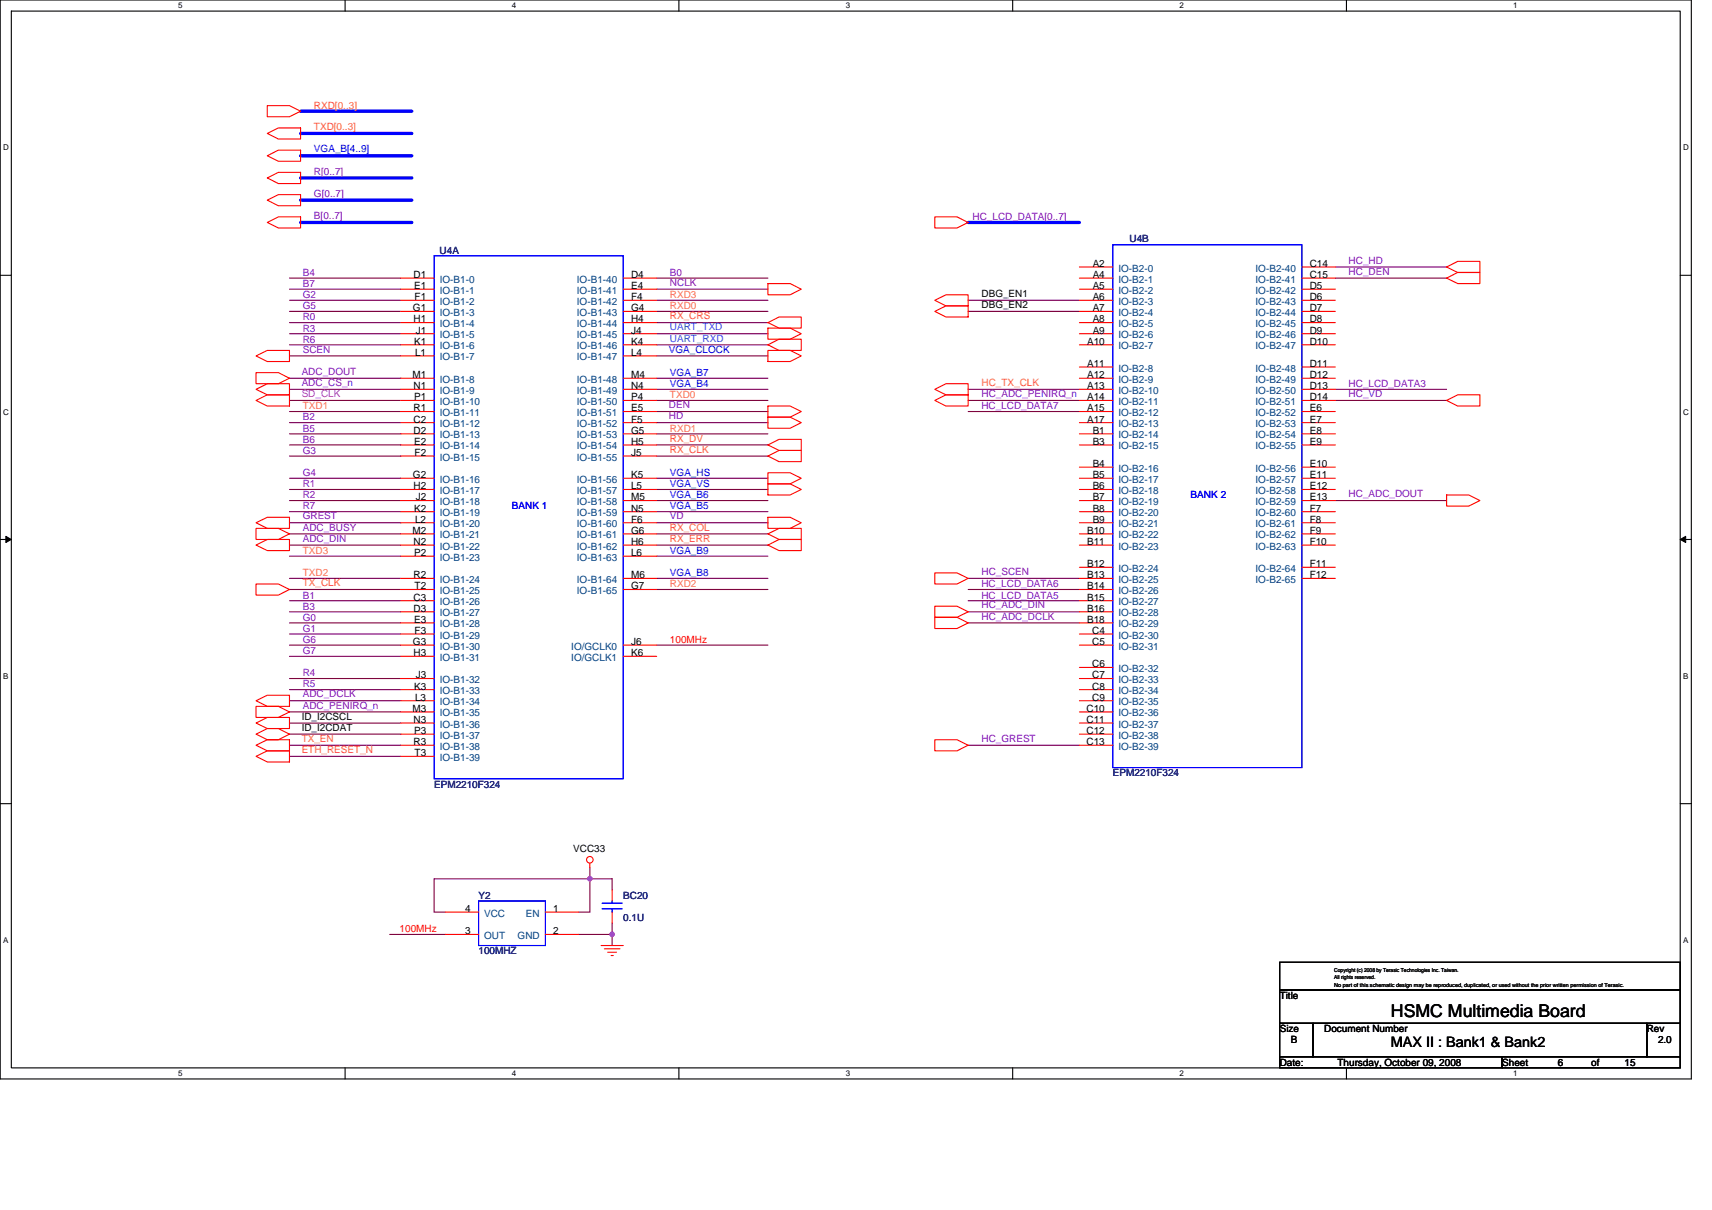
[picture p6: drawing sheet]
<svg xmlns="http://www.w3.org/2000/svg" width="297mm" height="210mm" viewBox="0 0 297 210" stroke-linecap="round" stroke-linejoin="round" font-family="sans-serif">
<path d="M0 0h293.5v187.2h-293.5zM2 1.9h289.5v183.4h-289.5z" fill="none" stroke="#000" stroke-width=".19"/>
<g fill="#fff">
<path d="M30.9 .2h.8v1.6h-.8z"/>
<path d="M30.9 185.5h.8v1.6h-.8z"/>
</g>
<path d="M59.9 0v1.9M59.9 185.3v1.9" fill="none" stroke="#000" stroke-width=".19"/>
<g fill="#fff">
<path d="M88.8 .2h.8v1.6h-.8z"/>
<path d="M88.8 185.5h.8v1.6h-.8z"/>
</g>
<path d="M117.8 0v1.9M117.8 185.3v1.9" fill="none" stroke="#000" stroke-width=".19"/>
<g fill="#fff">
<path d="M146.7 .2h.8v1.6h-.8z"/>
<path d="M146.7 185.5h.8v1.6h-.8z"/>
</g>
<path d="M175.7 0v1.9M175.7 185.3v1.9" fill="none" stroke="#000" stroke-width=".19"/>
<g fill="#fff">
<path d="M204.7 .2h.7v1.6h-.7z"/>
<path d="M204.7 185.5h.7v1.6h-.7z"/>
</g>
<path d="M233.6 0v1.9M233.6 185.3v1.9" fill="none" stroke="#000" stroke-width=".19"/>
<g fill="#fff">
<path d="M262.6 .2h.7v1.6h-.7z"/>
<path d="M262.6 185.5h.7v1.6h-.7z"/>
<path d="M.5 24.8h1v1.6h-1z"/>
<path d="M292 24.8h1v1.6h-1z"/>
<path d="M.5 70.7h1v1.5h-1z"/>
<path d="M292 70.7h1v1.5h-1z"/>
</g>
<path d="M0 47.8h2M291.5 47.8h2" fill="none" stroke="#000" stroke-width=".19"/>
<g fill="#fff">
<path d="M.5 116.5h.9v1.6h-.9z"/>
<path d="M292 116.5h.9v1.6h-.9z"/>
</g>
<path d="M0 93.6h2M291.5 93.6h2" fill="none" stroke="#000" stroke-width=".19"/>
<path d="M1 93.1l1 .5-1 .5zM291.5 93.6l1-.5v1z" fill="#000" stroke="#000" stroke-width=".17"/>
<g fill="#fff">
<path d="M.5 162.4h.9v1.5h-.9z"/>
<path d="M292 162.4h.9v1.5h-.9z"/>
</g>
<path d="M0 139.5h2M291.5 139.5h2M222 167h69.5v4.8h-69.5zM222 171.8h69.5v5.8h-69.5zM222 177.6h5.8v5.8h-5.8zM227.8 177.6h57.9v5.8h-57.9zM285.7 177.6h5.8v5.8h-5.8zM222 183.4h38.6v1.9h-38.6zM260.6 183.4h30.9v1.9h-30.9z" fill="none" stroke="#000" stroke-width=".19"/>
<path d="M52.2 19.3h19.3M52.2 30.9h19.3M52.2 34.7h19.3M52.2 38.6h19.3M52.2 23.2h19.3M52.2 27h19.3M168 38.6h19.3" fill="none" stroke="#00f" stroke-width=".57"/>
<g fill="none" stroke="#800040" stroke-width=".19">
<path d="M50.2 50.2h19.3M50.2 48.3h19.3M50.2 52.1h19.3M50.2 54h19.3M50.2 56h19.3M50.2 57.9h19.3M50.2 59.8h19.3M113.9 50.2h19.3M113.9 48.3h19.3M113.9 57.9h19.3M113.9 59.8h19.3M113.9 52.1h19.3"/>
<path d="M113.9 54h19.3M113.9 56h19.3M168 52.1h19.3M168 54h19.3M231.7 48.3h19.3M231.7 46.3h19.3M50.2 73.3h19.3M50.2 75.3h19.3M50.2 77.2h19.3M50.2 79.1h19.3M50.2 61.8h19.3M50.2 65.6h19.3"/>
<path d="M50.2 67.6h19.3M50.2 69.5h19.3M50.2 71.4h19.3M113.9 77.2h19.3M113.9 73.3h19.3M113.9 71.4h19.3M113.9 65.6h19.3M113.9 67.6h19.3M113.9 69.5h19.3M113.9 61.8h19.3M113.9 75.3h19.3M113.9 79.1h19.3"/>
<path d="M168 67.6h19.3M168 69.5h19.3M168 71.4h19.3M231.7 67.6h19.3M231.7 69.5h19.3M50.2 86.9h19.3M50.2 90.7h19.3M50.2 88.8h19.3M50.2 83h19.3M50.2 84.9h19.3M50.2 92.6h19.3M50.2 94.6h19.3"/>
<path d="M50.2 96.5h19.3M113.9 84.9h19.3M113.9 90.7h19.3M113.9 86.9h19.3M113.9 88.8h19.3M113.9 94.6h19.3M113.9 83h19.3M113.9 96.5h19.3M113.9 92.6h19.3M231.7 86.9h19.3M50.2 112h19.3M50.2 110h19.3"/>
<path d="M50.2 104.2h19.3M50.2 106.2h19.3M50.2 108.1h19.3M50.2 113.9h19.3M50.2 117.8h19.3M50.2 119.7h19.3M50.2 100.4h19.3M50.2 102.3h19.3M113.9 112h19.3M113.9 100.4h19.3M113.9 102.3h19.3M168 106.2h19.3"/>
<path d="M168 108.1h19.3M168 100.4h19.3M168 102.3h19.3M168 104.2h19.3M50.2 121.6h19.3M50.2 123.5h19.3M50.2 125.5h19.3M50.2 127.4h19.3M50.2 129.3h19.3M50.2 131.3h19.3M168 129.3h19.3M102.3 150.6v1.9"/>
<path d="M102.3 152.5h-27v5.8h2M102.3 152.5v5.8h-1.9M102.3 152.5h3.9v1.9M67.6 162.2h9.7M100.4 162.2h5.8M106.2 162.2v1.9M106.2 160.2v2"/>
</g>
<g fill="#f0f" stroke="#f0f" stroke-width=".19">
<circle cx="106.2" cy="162.1" r=".38"/>
<circle cx="102.3" cy="152.5" r=".38"/>
</g>
<g fill="none" stroke="#f00" stroke-width=".19">
<path d="M46.4 18.3h3.8l2 1-2 1h-3.8zM46.4 30.9l1.9-1h3.9v2h-3.9zM46.4 34.7l1.9-.9h3.9v1.9h-3.9zM46.4 38.6l1.9-1h3.9v2h-3.9zM46.4 23.2l1.9-1h3.9v1.9h-3.9zM46.4 27l1.9-.9h3.9v1.9h-3.9zM162.2 37.6h3.8l2 1-2 1h-3.8zM69.5 48.3h5.8M69.5 59.8h5.8M69.5 50.2h5.8M69.5 52.1h5.8M69.5 54h5.8"/>
<path d="M69.5 56h5.8M69.5 57.9h5.8M108.1 48.3h5.8M108.1 59.8h5.8M108.1 50.2h5.8M108.1 52.1h5.8M108.1 54h5.8M108.1 56h5.8M108.1 57.9h5.8M133.2 49.2h3.9l1.9 1-1.9 1h-3.9zM133.2 59.8l2-.9h3.8v1.9h-3.8zM133.2 56.9h3.9l1.9 1-1.9 1h-3.9z"/>
<path d="M133.2 56l2-1h3.8v1.9h-3.8zM162.2 52.1l1.9-.9h3.9v1.9h-3.9zM162.2 54l1.9-.9h3.9v1.9h-3.9zM187.3 46.3h5.8M187.3 48.3h5.8M187.3 59.8h5.8M187.3 50.2h5.8M187.3 52.1h5.8M187.3 54h5.8M187.3 56h5.8M187.3 57.9h5.8M225.9 46.3h5.8"/>
<path d="M225.9 48.3h5.8M225.9 59.8h5.8M225.9 50.2h5.8M225.9 52.1h5.8M225.9 54h5.8M225.9 56h5.8M225.9 57.9h5.8M251 48.3l1.9-1h3.9v1.9h-3.9zM251 46.3l1.9-.9h3.9v1.9h-3.9zM44.4 61.8l2-1h3.8v1.9h-3.8zM44.4 64.7h3.9l1.9 .9-1.9 1h-3.9zM44.4 67.6l2-1h3.8v1.9h-3.8z"/>
<path d="M44.4 69.5l2-1h3.8v2h-3.8zM69.5 65.6h5.8M69.5 67.6h5.8M69.5 69.5h5.8M69.5 71.4h5.8M69.5 73.3h5.8M69.5 75.3h5.8M69.5 77.2h5.8M69.5 61.8h5.8M69.5 79.1h5.8M108.1 65.6h5.8M108.1 67.6h5.8"/>
<path d="M108.1 69.5h5.8M108.1 71.4h5.8M108.1 73.3h5.8M108.1 75.3h5.8M108.1 77.2h5.8M108.1 61.8h5.8M108.1 79.1h5.8M133.2 72.4h3.9l1.9 .9-1.9 1h-3.9zM133.2 70.5h3.9l1.9 .9-1.9 1h-3.9zM133.2 60.8h3.9l1.9 1-1.9 .9h-3.9zM133.2 77.2l2-1h3.8v2h-3.8zM133.2 79.1l2-.9h3.8v1.9h-3.8z"/>
<path d="M162.2 67.6l1.9-1h3.9v1.9h-3.9zM162.2 69.5l1.9-1h3.9v2h-3.9zM187.3 63.7h5.8M187.3 65.6h5.8M187.3 67.6h5.8M187.3 69.5h5.8M187.3 71.4h5.8M187.3 73.3h5.8M187.3 75.3h5.8M187.3 77.2h5.8M225.9 63.7h5.8M225.9 65.6h5.8"/>
<path d="M225.9 67.6h5.8M225.9 69.5h5.8M225.9 71.4h5.8M225.9 73.3h5.8M225.9 75.3h5.8M225.9 77.2h5.8M251 69.5l1.9-1h3.9v2h-3.9zM44.4 90.7l2-.9h3.8v1.9h-3.8zM44.4 91.7h3.9l1.9 .9-1.9 1h-3.9zM44.4 94.6l2-1h3.8v1.9h-3.8zM69.5 86.9h5.8M69.5 88.8h5.8"/>
<path d="M69.5 90.7h5.8M69.5 83h5.8M69.5 84.9h5.8M69.5 94.6h5.8M69.5 92.6h5.8M69.5 96.5h5.8M108.1 86.9h5.8M108.1 88.8h5.8M108.1 90.7h5.8M108.1 83h5.8M108.1 84.9h5.8M108.1 94.6h5.8"/>
<path d="M108.1 92.6h5.8M108.1 96.5h5.8M133.2 89.8h3.9l1.9 .9-1.9 1h-3.9zM133.2 82h3.9l1.9 1-1.9 1h-3.9zM133.2 84h3.9l1.9 .9-1.9 1h-3.9zM133.2 92.6l2-.9h3.8v1.9h-3.8zM133.2 94.6l2-1h3.8v1.9h-3.8zM162.2 99.4h3.8l2 1-2 .9h-3.8zM187.3 86.9h5.8M187.3 88.8h5.8M187.3 90.7h5.8M187.3 81.1h5.8"/>
<path d="M187.3 83h5.8M187.3 84.9h5.8M187.3 94.6h5.8M187.3 98.4h5.8M187.3 92.6h5.8M225.9 86.9h5.8M225.9 88.8h5.8M225.9 90.7h5.8M225.9 81.1h5.8M225.9 83h5.8M225.9 84.9h5.8M225.9 94.6h5.8"/>
<path d="M225.9 98.4h5.8M225.9 92.6h5.8M251 85.9h3.8l2 1-2 .9h-3.8zM44.4 101.3h3.9l1.9 1-1.9 1h-3.9zM69.5 110h5.8M69.5 112h5.8M69.5 117.8h5.8M69.5 119.7h5.8M69.5 100.4h5.8M69.5 102.3h5.8M69.5 104.2h5.8M69.5 106.2h5.8"/>
<path d="M69.5 108.1h5.8M69.5 113.9h5.8M108.1 112h5.8M108.1 100.4h5.8M108.1 102.3h5.8M108.1 113.9h5.8M162.2 105.2h3.8l2 1-2 .9h-3.8zM162.2 107.1h3.8l2 1-2 1h-3.8zM187.3 110h5.8M187.3 112h5.8M187.3 115.8h5.8M187.3 117.8h5.8"/>
<path d="M187.3 119.7h5.8M187.3 100.4h5.8M187.3 102.3h5.8M187.3 104.2h5.8M187.3 106.2h5.8M187.3 108.1h5.8M225.9 100.4h5.8M44.4 121.6l2-1h3.8v2h-3.8zM44.4 122.6h3.9l1.9 .9-1.9 1h-3.9zM44.4 125.5l2-1h3.8v1.9h-3.8zM44.4 127.4l2-1h1.9l1.9 1-1.9 1h-1.9zM44.4 129.3l2-.9h3.8v1.9h-3.8z"/>
<path d="M44.4 131.3l2-1h3.8v1.9h-3.8zM69.5 123.5h5.8M69.5 125.5h5.8M69.5 127.4h5.8M69.5 129.3h5.8M69.5 121.6h5.8M69.5 131.3h5.8M162.2 128.4h3.8l2 .9-2 1h-3.8zM187.3 123.5h5.8M187.3 125.5h5.8M187.3 127.4h5.8M187.3 129.3h5.8"/>
<path d="M187.3 121.6h5.8M77.3 158.3h5.7M94.6 158.3h5.8M102.3 149.8v.8M106.2 154.4v2M106.2 158.3v1.9M77.3 162.2h5.7M94.6 162.2h5.8M104.3 164.1h3.8M104.9 164.7h2.7M105.4 165.2h1.6M106 165.8h.4"/>
<circle cx="102.3" cy="149.2" r=".57"/>
</g>
<path d="M75.3 44.4h32.8v90.7h-32.8zM193.1 42.5h32.8v90.7h-32.8zM83 156.4h11.6v7.7h-11.6zM104.5 157.7h3.4M104.5 156.7h3.4M106.2 156.4v.3M106.2 157.7v.6" fill="none" stroke="#00f" stroke-width=".19"/>
<text font-size="3.1" x="241.3" y="176.5">HSMC Multimedia Board</text>
<text font-size="2.5" x="241.3" y="181.8">MAX II : Bank1 &amp; Bank2</text>
<g font-size="1.7" fill="#ff8000">
<text x="54.5" y="22.6">TXD[0..3]</text>
<text x="54.5" y="18.9">RXD[0..3]</text>
<text x="116.2" y="55.4">RX_CRS</text>
<text x="170.3" y="67">HC_TX_CLK</text>
<text x="116.2" y="76.6">RX_DV</text>
<text x="116.2" y="78.6">RX_CLK</text>
<text x="116.2" y="92.1">RX_COL</text>
<text x="116.2" y="94">RX_ERR</text>
<text x="52.5" y="101.7">TX_CLK</text>
<text x="52.3" y="128.8">TX_EN</text>
<text x="52.3" y="130.7">ETH_RESET_N</text>
</g>
<g font-size="1.7" fill="#00f">
<text x="54.5" y="26.4">VGA_B[4..9]</text>
<text x="116.1" y="61.2">VGA_CLOCK</text>
<text x="116.2" y="65.3">VGA_B7</text>
<text x="116.2" y="67.2">VGA_B4</text>
<text x="116.2" y="82.6">VGA_HS</text>
<text x="88.8" y="88.4">BANK 1</text>
<text x="116.2" y="86.5">VGA_B6</text>
<text x="116.2" y="88.4">VGA_B5</text>
<text x="116.2" y="84.5">VGA_VS</text>
<text x="206.6" y="86.5">BANK 2</text>
<text x="116.2" y="100">VGA_B8</text>
<text x="116.2" y="96.1">VGA_B9</text>
</g>
<g font-size="1.7" fill="#8000ff">
<text x="54.5" y="30.3">R[0..7]</text>
<text x="54.5" y="34.2">G[0..7]</text>
<text x="54.5" y="38">B[0..7]</text>
<text x="168.8" y="38.2">HC_LCD_DATA[0..7]</text>
<text x="52.5" y="47.9">B4</text>
<text x="116.2" y="47.9">B0</text>
<text x="234" y="47.7">HC_DEN</text>
<text x="234" y="45.7">HC_HD</text>
<text x="52.5" y="49.8">B7</text>
<text x="52.5" y="51.7">G2</text>
<text x="52.5" y="53.7">G5</text>
<text x="116.2" y="49.6">NCLK</text>
<text x="52.5" y="55.6">R0</text>
<text x="52.5" y="57.5">R3</text>
<text x="52.5" y="59.5">R6</text>
<text x="52.3" y="65">ADC_DOUT</text>
<text x="52.5" y="61.2">SCEN</text>
<text x="52.3" y="67">ADC_CS_n</text>
<text x="116.1" y="70.8">DEN</text>
<text x="170.3" y="71">HC_LCD_DATA7</text>
<text x="170.3" y="68.9">HC_ADC_PENIRQ_n</text>
<text x="234" y="67.2">HC_LCD_DATA3</text>
<text x="234" y="68.9">HC_VD</text>
<text x="52.5" y="73">B2</text>
<text x="52.5" y="74.9">B5</text>
<text x="52.5" y="76.8">B6</text>
<text x="116.1" y="72.8">HD</text>
<text x="52.5" y="82.6">G4</text>
<text x="52.5" y="78.8">G3</text>
<text x="52.5" y="86.5">R2</text>
<text x="52.5" y="88.4">R7</text>
<text x="52.5" y="84.6">R1</text>
<text x="234" y="86.3">HC_ADC_DOUT</text>
<text x="52.5" y="90.1">GREST</text>
<text x="52.5" y="92.1">ADC_BUSY</text>
<text x="52.5" y="94">ADC_DIN</text>
<text x="116.2" y="90.1">VD</text>
<text x="170.3" y="101.9">HC_LCD_DATA6</text>
<text x="170.3" y="99.8">HC_SCEN</text>
<text x="52.5" y="103.9">B1</text>
<text x="52.5" y="105.8">B3</text>
<text x="52.5" y="107.7">G0</text>
<text x="170.3" y="103.9">HC_LCD_DATA5</text>
<text x="170.3" y="105.6">HC_ADC_DIN</text>
<text x="170.3" y="107.5">HC_ADC_DCLK</text>
<text x="52.5" y="111.6">G6</text>
<text x="52.5" y="109.6">G1</text>
<text x="52.5" y="113.5">G7</text>
<text x="52.5" y="117.4">R4</text>
<text x="52.5" y="119.3">R5</text>
<text x="52.5" y="121">ADC_DCLK</text>
<text x="52.5" y="123">ADC_PENIRQ_n</text>
<text x="170.3" y="128.8">HC_GREST</text>
</g>
<g font-size="1.7" fill="#000080">
<text x="76.3" y="44">U4A</text>
<text x="196" y="42.1">U4B</text>
<text x="75.3" y="136.7">EPM2210F324</text>
<text x="193.1" y="134.7">EPM2210F324</text>
<text x="83" y="156">Y2</text>
<text x="108.1" y="156">BC20</text>
<text x="108.1" y="159.8">0.1U</text>
<text x="83" y="165.6">100MHZ</text>
</g>
<g font-size="1.7">
<text x="189.6" y="46.3">A2</text>
<text x="227.2" y="46.3">C14</text>
<text x="71.8" y="48.2">D1</text>
<text x="71.8" y="50.2">E1</text>
<text x="71.9" y="52.1">F1</text>
<text x="109.5" y="48.2">D4</text>
<text x="109.5" y="50.2">E4</text>
<text x="109.5" y="52.1">F4</text>
<text x="170.3" y="51.5">DBG_EN1</text>
<text x="170.3" y="53.5">DBG_EN2</text>
<text x="189.6" y="48.2">A4</text>
<text x="189.6" y="50.2">A5</text>
<text x="189.6" y="52.1">A6</text>
<text x="227.2" y="48.2">C15</text>
<text x="227.2" y="50.2">D5</text>
<text x="227.2" y="52.1">D6</text>
<text x="71.6" y="54">G1</text>
<text x="71.8" y="56">H1</text>
<text x="71.8" y="59.8">K1</text>
<text x="72.1" y="57.9">J1</text>
<text x="109.5" y="59.8">K4</text>
<text x="109.5" y="54">G4</text>
<text x="109.5" y="56">H4</text>
<text x="109.5" y="57.9">J4</text>
<text x="188.6" y="59.8">A10</text>
<text x="189.6" y="54">A7</text>
<text x="189.6" y="56">A8</text>
<text x="189.6" y="57.9">A9</text>
<text x="227.2" y="59.8">D10</text>
<text x="227.2" y="54">D7</text>
<text x="227.2" y="56">D8</text>
<text x="227.2" y="57.9">D9</text>
<text x="71.6" y="65.6">M1</text>
<text x="72" y="61.7">L1</text>
<text x="109.5" y="61.7">L4</text>
<text x="109.5" y="65.6">M4</text>
<text x="188.6" y="63.7">A11</text>
<text x="188.6" y="65.6">A12</text>
<text x="227.2" y="63.7">D11</text>
<text x="227.2" y="65.6">D12</text>
<text x="71.8" y="67.5">N1</text>
<text x="71.8" y="71.4">R1</text>
<text x="71.8" y="69.5">P1</text>
<text x="109.5" y="67.5">N4</text>
<text x="109.5" y="69.5">P4</text>
<text x="109.5" y="71.4">E5</text>
<text x="188.6" y="67.5">A13</text>
<text x="188.6" y="69.5">A14</text>
<text x="188.6" y="71.4">A15</text>
<text x="227.2" y="67.5">D13</text>
<text x="227.2" y="69.5">D14</text>
<text x="227.2" y="71.4">E6</text>
<text x="71.8" y="73.3">C2</text>
<text x="71.8" y="75.3">D2</text>
<text x="71.8" y="77.2">E2</text>
<text x="109.5" y="73.3">F5</text>
<text x="109.5" y="75.3">G5</text>
<text x="109.5" y="77.2">H5</text>
<text x="188.6" y="73.3">A17</text>
<text x="189.6" y="75.3">B1</text>
<text x="189.6" y="77.2">B3</text>
<text x="227.2" y="73.3">E7</text>
<text x="227.2" y="75.3">E8</text>
<text x="227.2" y="77.2">E9</text>
<text x="71.6" y="83">G2</text>
<text x="71.9" y="79.1">F2</text>
<text x="109.5" y="83">K5</text>
<text x="109.5" y="79.1">J5</text>
<text x="189.6" y="81">B4</text>
<text x="189.6" y="83">B5</text>
<text x="227.2" y="81">E10</text>
<text x="227.2" y="83">E11</text>
<text x="71.8" y="84.9">H2</text>
<text x="71.8" y="88.8">K2</text>
<text x="72.1" y="86.8">J2</text>
<text x="109.5" y="84.9">L5</text>
<text x="109.5" y="86.8">M5</text>
<text x="109.5" y="88.8">N5</text>
<text x="189.6" y="86.8">B7</text>
<text x="189.6" y="88.8">B8</text>
<text x="189.6" y="84.9">B6</text>
<text x="227.2" y="84.9">E12</text>
<text x="227.2" y="86.8">E13</text>
<text x="227.2" y="88.8">F7</text>
<text x="71.6" y="92.6">M2</text>
<text x="71.8" y="94.6">N2</text>
<text x="72" y="90.7">L2</text>
<text x="109.5" y="90.7">F6</text>
<text x="109.5" y="92.6">G6</text>
<text x="109.5" y="94.6">H6</text>
<text x="188.6" y="92.6">B10</text>
<text x="188.6" y="94.6">B11</text>
<text x="189.6" y="90.7">B9</text>
<text x="227.2" y="94.6">F10</text>
<text x="227.2" y="90.7">F8</text>
<text x="227.2" y="92.6">F9</text>
<text x="71.8" y="100.4">R2</text>
<text x="71.8" y="96.5">P2</text>
<text x="109.5" y="96.5">L6</text>
<text x="109.5" y="100.4">M6</text>
<text x="188.6" y="98.4">B12</text>
<text x="188.6" y="100.4">B13</text>
<text x="227.2" y="98.4">F11</text>
<text x="227.2" y="100.4">F12</text>
<text x="71.8" y="104.2">C3</text>
<text x="71.8" y="106.2">D3</text>
<text x="71.9" y="102.3">T2</text>
<text x="109.5" y="102.3">G7</text>
<text x="188.6" y="102.3">B14</text>
<text x="188.6" y="104.2">B15</text>
<text x="188.6" y="106.2">B16</text>
<text x="71.6" y="111.9">G3</text>
<text x="71.8" y="113.9">H3</text>
<text x="71.8" y="108.1">E3</text>
<text x="71.9" y="110">F3</text>
<text x="109.5" y="113.9">K6</text>
<text x="109.5" y="111.9">J6</text>
<text x="188.6" y="108.1">B18</text>
<text x="189.5" y="110">C4</text>
<text x="189.5" y="111.9">C5</text>
<text x="71.8" y="119.7">K3</text>
<text x="72.1" y="117.7">J3</text>
<text x="189.5" y="115.8">C6</text>
<text x="189.5" y="117.7">C7</text>
<text x="189.5" y="119.7">C8</text>
<text x="52.3" y="124.9">ID_I2CSCL</text>
<text x="71.6" y="123.5">M3</text>
<text x="71.8" y="125.5">N3</text>
<text x="72" y="121.6">L3</text>
<text x="188.5" y="123.5">C10</text>
<text x="188.5" y="125.5">C11</text>
<text x="189.5" y="121.6">C9</text>
<text x="52.3" y="126.8">ID_I2CDAT</text>
<text x="71.8" y="129.3">R3</text>
<text x="71.8" y="127.4">P3</text>
<text x="71.9" y="131.2">T3</text>
<text x="188.5" y="127.4">C12</text>
<text x="188.5" y="129.3">C13</text>
<text x="99.5" y="147.9">VCC33</text>
<text x="80.7" y="158.3">4</text>
<text x="96" y="158.3">1</text>
<text x="80.7" y="162.1">3</text>
<text x="96" y="162.1">2</text>
<text x="222" y="173.4">Title</text>
<text x="222" y="179.1">Size</text>
<text x="229.8" y="179.1">Document Number</text>
<text x="285.7" y="179.1">Rev</text>
<text x="222" y="184.9">Date:</text>
<text x="224" y="181.1">B</text>
<text x="232.1" y="184.9">Thursday, October 09, 2008</text>
<text x="260.6" y="184.9">Sheet</text>
<text x="270.3" y="184.9">6</text>
<text x="276.1" y="184.9">of</text>
<text x="281.9" y="184.9">15</text>
<text x="287.7" y="181.1">2.0</text>
</g>
<g font-size="1.7" fill="#004080">
<text x="194.1" y="47.1">IO-B2-0</text>
<text x="217.8" y="47.1">IO-B2-40</text>
<text x="76.3" y="49">IO-B1-0</text>
<text x="76.3" y="51">IO-B1-1</text>
<text x="76.3" y="52.9">IO-B1-2</text>
<text x="100.1" y="49">IO-B1-40</text>
<text x="100.1" y="51">IO-B1-41</text>
<text x="100.1" y="52.9">IO-B1-42</text>
<text x="194.1" y="49">IO-B2-1</text>
<text x="194.1" y="51">IO-B2-2</text>
<text x="194.1" y="52.9">IO-B2-3</text>
<text x="217.8" y="49">IO-B2-41</text>
<text x="217.8" y="51">IO-B2-42</text>
<text x="217.8" y="52.9">IO-B2-43</text>
<text x="76.3" y="54.8">IO-B1-3</text>
<text x="76.3" y="56.8">IO-B1-4</text>
<text x="76.3" y="58.7">IO-B1-5</text>
<text x="100.1" y="54.8">IO-B1-43</text>
<text x="100.1" y="56.8">IO-B1-44</text>
<text x="100.1" y="58.7">IO-B1-45</text>
<text x="194.1" y="54.8">IO-B2-4</text>
<text x="194.1" y="56.8">IO-B2-5</text>
<text x="194.1" y="58.7">IO-B2-6</text>
<text x="217.8" y="54.8">IO-B2-44</text>
<text x="217.8" y="56.8">IO-B2-45</text>
<text x="217.8" y="58.7">IO-B2-46</text>
<text x="76.3" y="60.6">IO-B1-6</text>
<text x="76.3" y="62.5">IO-B1-7</text>
<text x="100.1" y="60.6">IO-B1-46</text>
<text x="100.1" y="62.5">IO-B1-47</text>
<text x="194.1" y="60.6">IO-B2-7</text>
<text x="194.1" y="64.5">IO-B2-8</text>
<text x="217.8" y="60.6">IO-B2-47</text>
<text x="217.8" y="64.5">IO-B2-48</text>
<text x="76.3" y="66.4">IO-B1-8</text>
<text x="76.3" y="68.3">IO-B1-9</text>
<text x="76.3" y="70.3">IO-B1-10</text>
<text x="100.1" y="66.4">IO-B1-48</text>
<text x="100.1" y="68.3">IO-B1-49</text>
<text x="100.1" y="70.3">IO-B1-50</text>
<text x="194.1" y="66.4">IO-B2-9</text>
<text x="194.1" y="68.3">IO-B2-10</text>
<text x="194.1" y="70.3">IO-B2-11</text>
<text x="217.8" y="66.4">IO-B2-49</text>
<text x="217.8" y="68.3">IO-B2-50</text>
<text x="217.8" y="70.3">IO-B2-51</text>
<text x="76.3" y="72.2">IO-B1-11</text>
<text x="76.3" y="74.1">IO-B1-12</text>
<text x="76.3" y="76.1">IO-B1-13</text>
<text x="76.3" y="78">IO-B1-14</text>
<text x="100.1" y="72.2">IO-B1-51</text>
<text x="100.1" y="74.1">IO-B1-52</text>
<text x="100.1" y="76.1">IO-B1-53</text>
<text x="100.1" y="78">IO-B1-54</text>
<text x="194.1" y="72.2">IO-B2-12</text>
<text x="194.1" y="74.1">IO-B2-13</text>
<text x="194.1" y="76.1">IO-B2-14</text>
<text x="194.1" y="78">IO-B2-15</text>
<text x="217.8" y="72.2">IO-B2-52</text>
<text x="217.8" y="74.1">IO-B2-53</text>
<text x="217.8" y="76.1">IO-B2-54</text>
<text x="217.8" y="78">IO-B2-55</text>
<text x="76.3" y="79.9">IO-B1-15</text>
<text x="76.3" y="83.8">IO-B1-16</text>
<text x="100.1" y="83.8">IO-B1-56</text>
<text x="100.1" y="79.9">IO-B1-55</text>
<text x="194.1" y="81.9">IO-B2-16</text>
<text x="194.1" y="83.8">IO-B2-17</text>
<text x="217.8" y="81.9">IO-B2-56</text>
<text x="217.8" y="83.8">IO-B2-57</text>
<text x="76.3" y="89.6">IO-B1-19</text>
<text x="76.3" y="85.7">IO-B1-17</text>
<text x="76.3" y="87.7">IO-B1-18</text>
<text x="100.1" y="85.7">IO-B1-57</text>
<text x="100.1" y="87.7">IO-B1-58</text>
<text x="100.1" y="89.6">IO-B1-59</text>
<text x="194.1" y="87.7">IO-B2-19</text>
<text x="194.1" y="89.6">IO-B2-20</text>
<text x="194.1" y="85.7">IO-B2-18</text>
<text x="217.8" y="85.7">IO-B2-58</text>
<text x="217.8" y="87.7">IO-B2-59</text>
<text x="217.8" y="89.6">IO-B2-60</text>
<text x="76.3" y="91.5">IO-B1-20</text>
<text x="76.3" y="93.4">IO-B1-21</text>
<text x="76.3" y="95.4">IO-B1-22</text>
<text x="100.1" y="91.5">IO-B1-60</text>
<text x="100.1" y="93.4">IO-B1-61</text>
<text x="100.1" y="95.4">IO-B1-62</text>
<text x="194.1" y="91.5">IO-B2-21</text>
<text x="194.1" y="93.4">IO-B2-22</text>
<text x="194.1" y="95.4">IO-B2-23</text>
<text x="217.8" y="95.4">IO-B2-63</text>
<text x="217.8" y="91.5">IO-B2-61</text>
<text x="217.8" y="93.4">IO-B2-62</text>
<text x="76.3" y="97.3">IO-B1-23</text>
<text x="76.3" y="101.2">IO-B1-24</text>
<text x="100.1" y="97.3">IO-B1-63</text>
<text x="100.1" y="101.2">IO-B1-64</text>
<text x="194.1" y="99.2">IO-B2-24</text>
<text x="194.1" y="101.2">IO-B2-25</text>
<text x="217.8" y="99.2">IO-B2-64</text>
<text x="217.8" y="101.2">IO-B2-65</text>
<text x="76.3" y="103.1">IO-B1-25</text>
<text x="76.3" y="105">IO-B1-26</text>
<text x="76.3" y="107">IO-B1-27</text>
<text x="100.1" y="103.1">IO-B1-65</text>
<text x="194.1" y="103.1">IO-B2-26</text>
<text x="194.1" y="105">IO-B2-27</text>
<text x="194.1" y="107">IO-B2-28</text>
<text x="76.3" y="108.9">IO-B1-28</text>
<text x="76.3" y="110.8">IO-B1-29</text>
<text x="76.3" y="112.7">IO-B1-30</text>
<text x="99.1" y="112.7">IO/GCLK0</text>
<text x="194.1" y="110.8">IO-B2-30</text>
<text x="194.1" y="112.7">IO-B2-31</text>
<text x="194.1" y="108.9">IO-B2-29</text>
<text x="76.3" y="114.7">IO-B1-31</text>
<text x="76.3" y="118.5">IO-B1-32</text>
<text x="99.1" y="114.7">IO/GCLK1</text>
<text x="194.1" y="116.6">IO-B2-32</text>
<text x="194.1" y="118.5">IO-B2-33</text>
<text x="76.3" y="120.5">IO-B1-33</text>
<text x="76.3" y="122.4">IO-B1-34</text>
<text x="76.3" y="124.3">IO-B1-35</text>
<text x="194.1" y="124.3">IO-B2-36</text>
<text x="194.1" y="120.5">IO-B2-34</text>
<text x="194.1" y="122.4">IO-B2-35</text>
<text x="76.3" y="126.3">IO-B1-36</text>
<text x="76.3" y="128.2">IO-B1-37</text>
<text x="76.3" y="130.1">IO-B1-38</text>
<text x="194.1" y="126.3">IO-B2-37</text>
<text x="194.1" y="128.2">IO-B2-38</text>
<text x="194.1" y="130.1">IO-B2-39</text>
<text x="76.3" y="132">IO-B1-39</text>
<text x="84" y="159.1">VCC</text>
<text x="91.2" y="159.1">EN</text>
<text x="84" y="162.9">OUT</text>
<text x="89.8" y="162.9">GND</text>
</g>
<g font-size="1.7" fill="#ff8040">
<text x="116.2" y="51.7">RXD3</text>
<text x="116.2" y="53.7">RXD0</text>
<text x="52.5" y="71">TXD1</text>
<text x="116.2" y="69.1">TXD0</text>
<text x="116.2" y="74.9">RXD1</text>
<text x="52.5" y="96.1">TXD3</text>
<text x="52.5" y="100">TXD2</text>
<text x="116.2" y="101.9">RXD2</text>
</g>
<g font-size="1.7" fill="#0080ff">
<text x="116.2" y="59.3">UART_RXD</text>
<text x="116.2" y="57.3">UART_TXD</text>
</g>
<text font-size="1.7" fill="#f0f" x="52.3" y="68.9">SD_CLK</text>
<g font-size="1.7" fill="#f00">
<text x="116.2" y="111.6">100MHz</text>
<text x="69.3" y="161.8">100MHz</text>
</g>
<g font-size="1.4">
<text x="30.9" y="1.5">5</text>
<text x="88.8" y="1.5">4</text>
<text x="146.7" y="1.5">3</text>
<text x="204.7" y="1.5">2</text>
<text x="262.6" y="1.5">1</text>
<text x=".5" y="26.1">D</text>
<text x="292" y="26.1">D</text>
<text x=".5" y="71.9">C</text>
<text x="292" y="71.9">C</text>
<text x=".5" y="117.8">B</text>
<text x="292" y="117.8">B</text>
<text x=".5" y="163.6">A</text>
<text x="292" y="163.6">A</text>
<text x="30.9" y="186.8">5</text>
<text x="88.8" y="186.8">4</text>
<text x="146.7" y="186.8">3</text>
<text x="204.7" y="186.8">2</text>
<text x="262.6" y="186.8">1</text>
</g>
<g font-size="1">
<text x="231.5" y="168.6">Copyright (c) 2008 by Terasic Technologies Inc. Taiwan.</text>
<text x="231.5" y="171.3">No part of this schematic design may be reproduced, duplicated, or used without the prior written permission of Terasic.</text>
<text x="231.5" y="169.9">All rights reserved.</text>
</g>
</svg>
